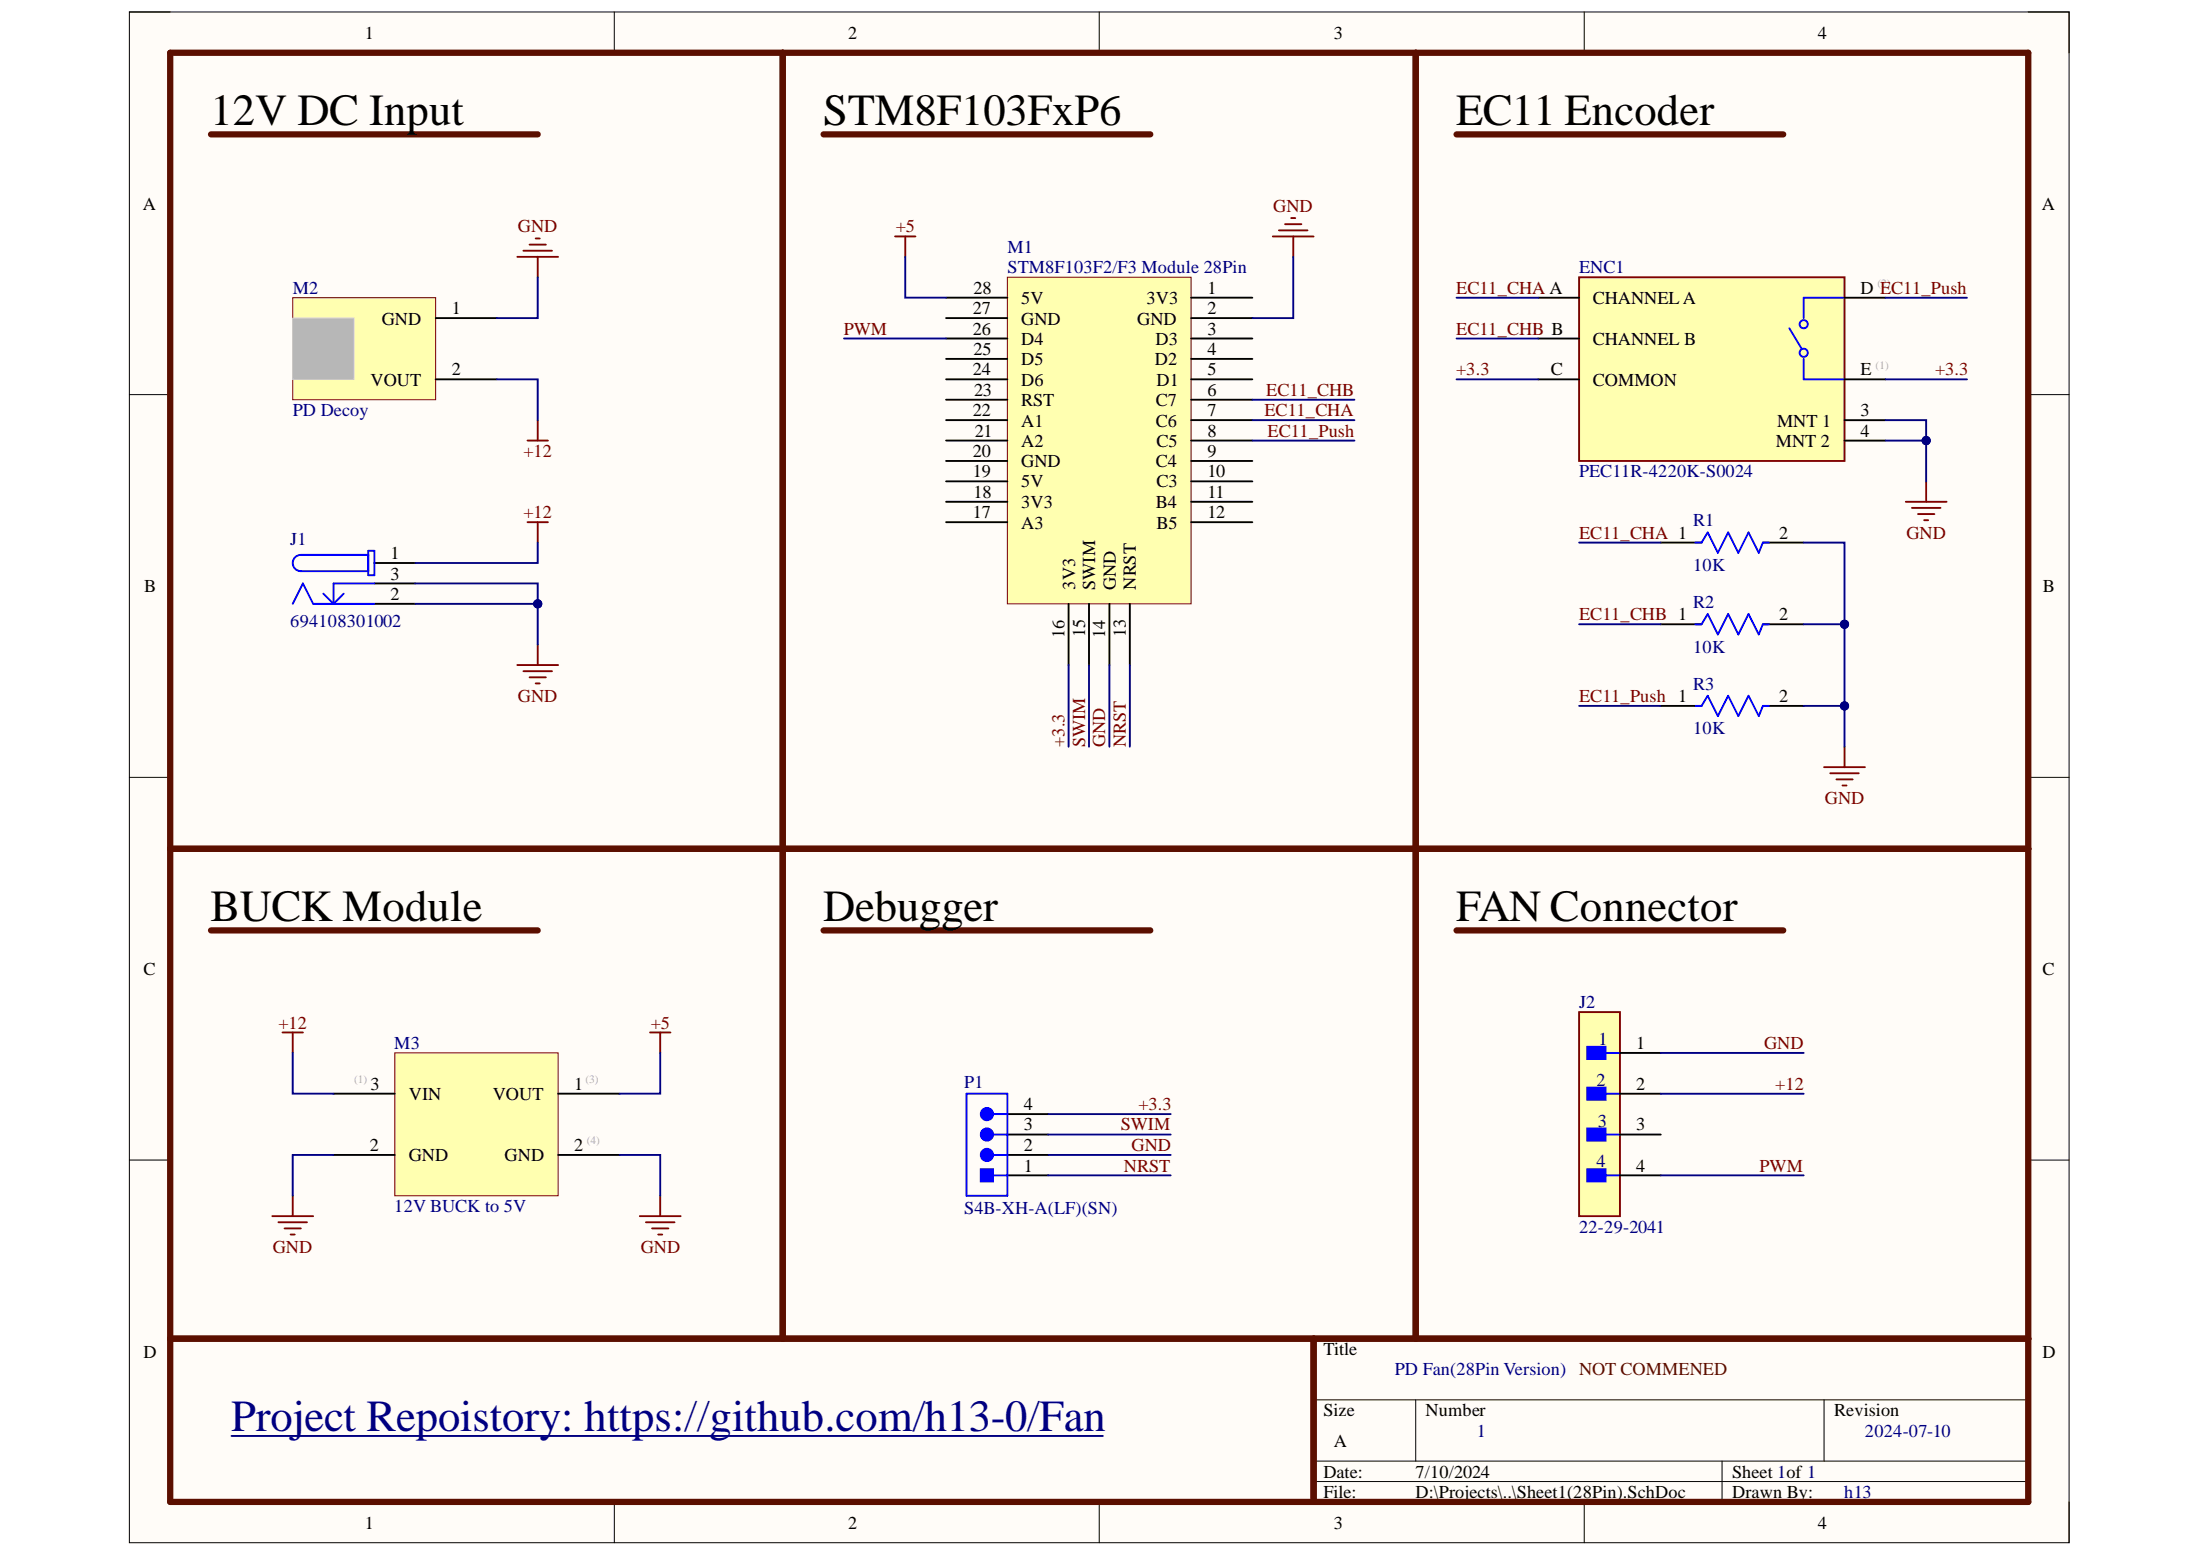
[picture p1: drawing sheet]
<svg xmlns="http://www.w3.org/2000/svg" width="297mm" height="210mm" viewBox="0 0 297 210" stroke-linecap="round" stroke-linejoin="round" font-family="sans-serif">
<path d="M17.5 1.6h261.9v206.6h-261.9z" fill-rule="evenodd" fill="#fffcf8"/>
<path d="M17.5 1.6h261.9v206.6h-261.9z" fill="none" stroke="#000" stroke-width=".14"/>
<path d="M23 7.1h250.9v195.6h-250.9z" fill-rule="evenodd" fill="#fffcf8"/>
<g fill="none" stroke="#000" stroke-width=".14">
<path d="M17.5 1.6h5.5M23 7.1h250.9v195.6h-250.9zM82.9 1.6v5.5M148.4 1.6v5.5M213.9 1.6v5.5M273.9 1.6h5.5v5.5M17.5 53.3h5.5M273.9 53.3h5.5M17.5 104.9h5.5M273.9 104.9h5.5M17.5 156.6h5.5M273.9 156.6h5.5"/>
<path d="M177.4 189h96.5M177.4 197.2h96.5M177.4 200h96.5M191.1 189v8.2M232.5 197.2v5.5M246.3 189v8.2M273.9 180.7h-96.5v22M82.9 202.7v5.5M148.4 202.7v5.5M213.9 202.7v5.5M279.4 202.7v5.5"/>
</g>
<path d="M39.5 40.2h19.3v13.8h-19.3z" fill-rule="evenodd" fill="#ffffb0"/>
<path d="M39.5 40.2h19.3v13.8h-19.3z" fill="none" stroke="#800000" stroke-width=".14"/>
<path d="M58.8 42.9h8.3M58.8 51.2h8.3" fill="none" stroke="#000" stroke-width=".25"/>
<path d="M39.5 42.9h8.3v8.3h-8.3z" fill-rule="evenodd" fill="#b7b7b7"/>
<path d="M39.5 42.9h8.3v8.3h-8.3z" fill="none" stroke="#ccc" stroke-width=".14"/>
<path d="M53.3 142.1h22.1v19.3h-22.1z" fill-rule="evenodd" fill="#ffffb0"/>
<path d="M53.3 142.1h22.1v19.3h-22.1z" fill="none" stroke="#800000" stroke-width=".14"/>
<path d="M50.5 76h5.6M50.5 78.8h5.6M50.5 81.5h5.6M45 147.6h8.3M45 155.9h8.3M75.4 147.6h8.2M75.4 155.9h8.2" fill="none" stroke="#000" stroke-width=".25"/>
<g fill="none" stroke="#800000" stroke-width=".25">
<path d="M69.8 34.7h5.6M70.7 33.8h3.8M71.5 33h2.2M72.3 32.2h.6M72.6 34.7v2.7M120.8 31.9h2.8M122.2 31.9v2.8M171.9 31.9h5.5M172.7 31.1h3.8M173.5 30.3h2.2M174.3 29.4h.6M174.6 31.9v2.8"/>
<path d="M71.2 59.5h2.8M72.6 56.7v2.8M71.2 70.5h2.8M72.6 70.5v2.7M69.8 89.8h5.6M70.7 90.6h3.8M71.5 91.4h2.2M72.3 92.3h.6M72.6 87v2.8M38.1 139.4h2.8M39.5 139.4v2.7M87.8 139.4h2.7"/>
<path d="M89.1 139.4v2.7M36.8 164.2h5.5M37.6 165h3.8M38.4 165.8h2.2M39.2 166.6h.6M39.5 161.4v2.8M86.4 164.2h5.5M87.2 165h3.9M88 165.8h2.2M88.9 166.6h.5M89.1 161.4v2.8"/>
</g>
<path d="M49.7 74.9h-9.1a1.1 1.1 0 0 0-1.1 1.1 1.1 1.1 0 0 0 1.1 1.1h9.1M49.7 74.3h.8v3.4h-.8zM50.5 78.8h-5.5v2.7M39.5 81.5l1.4-2.7 1.4 2.7h8.2M43.7 80.1l1.3 1.4M46.4 80.1l-1.4 1.4" fill="none" stroke="#00f" stroke-width=".25"/>
<path d="M213.2 37.4h35.8v24.8h-35.8z" fill-rule="evenodd" fill="#ffffb0"/>
<path d="M213.2 37.4h35.8v24.8h-35.8zM257.3 67.7h5.5M258.1 68.6h3.9M259 69.4h2.2M259.8 70.2h.5M260.1 65v2.7" fill="none" stroke="#800000" stroke-width=".25"/>
<g fill="none" stroke="#00f" stroke-width=".25">
<path d="M241.6 44.3l1.7 2.8M243.5 48.4v2.8h5.5M249 40.2h-5.5v2.7"/>
<circle cx="243.5" cy="43.8" r=".55"/>
<circle cx="243.5" cy="47.6" r=".55"/>
</g>
<path d="M207.7 40.2h5.5M207.7 51.2h5.5M207.7 45.7h5.5M249 40.2h5.6M249 51.2h5.6M249 56.7h5.6M249 59.5h5.6" fill="none" stroke="#000" stroke-width=".25"/>
<path d="M28.5 18.1h44.1M105.7 7.1v173.6h-82.7v-173.6h168.1v107.5h-168.1M111.2 18.1h44.1M196.7 18.1h44.1M28.5 125.6h44.1" fill="none" stroke="#5b0f00" stroke-width=".84"/>
<path d="M213.2 136.6h5.5v27.6h-5.5z" fill-rule="evenodd" fill="#ffffb0"/>
<path d="M213.2 136.6h5.5v27.6h-5.5z" fill="none" stroke="#800000" stroke-width=".25"/>
<path d="M214.3 141.3h2.5v1.7h-2.5z" fill-rule="evenodd" fill="#00f"/>
<path d="M214.3 141.3h2.5v1.7h-2.5zM216.8 142.1h1.9" fill="none" stroke="#00f" stroke-width=".25"/>
<path d="M214.3 146.8h2.5v1.7h-2.5z" fill-rule="evenodd" fill="#00f"/>
<path d="M214.3 146.8h2.5v1.7h-2.5zM216.8 147.6h1.9" fill="none" stroke="#00f" stroke-width=".25"/>
<path d="M214.3 152.3h2.5v1.7h-2.5z" fill-rule="evenodd" fill="#00f"/>
<path d="M214.3 152.3h2.5v1.7h-2.5zM216.8 153.1h1.9" fill="none" stroke="#00f" stroke-width=".25"/>
<path d="M214.3 157.8h2.5v1.7h-2.5z" fill-rule="evenodd" fill="#00f"/>
<path d="M134.1 153.1h1.9M214.3 157.8h2.5v1.7h-2.5zM216.8 158.7h1.9" fill="none" stroke="#00f" stroke-width=".25"/>
<path d="M136 153.1h5.5M136 158.7h5.5M136 155.9h5.5M218.7 142.1h5.5M218.7 147.6h5.5M218.7 153.1h5.5M218.7 158.7h5.5" fill="none" stroke="#000" stroke-width=".25"/>
<circle cx="133.3" cy="153.1" r=".83" fill="#00f"/>
<g fill="none" stroke="#00f" stroke-width=".25">
<path d="M134.1 155.9h1.9"/>
<circle cx="133.3" cy="153.1" r=".83"/>
</g>
<circle cx="133.3" cy="155.9" r=".83" fill="#00f"/>
<g fill="none" stroke="#00f" stroke-width=".25">
<path d="M134.1 158.7h1.9M134.1 150.4h1.9"/>
<circle cx="133.3" cy="155.9" r=".83"/>
</g>
<path d="M136 150.4h5.5" fill="none" stroke="#000" stroke-width=".25"/>
<circle cx="133.3" cy="150.4" r=".83" fill="#00f"/>
<circle cx="133.3" cy="150.4" r=".83" fill="none" stroke="#00f" stroke-width=".25"/>
<path d="M132.4 157.8h1.7v1.7h-1.7z" fill-rule="evenodd" fill="#00f"/>
<path d="M228.9 73.2h.8l.9-1.3 1.3 2.7 1.4-2.7 1.4 2.7 1.4-2.7 1.4 2.7 .5-1.4h.8M228.9 84.3h.8l.9-1.4 1.3 2.7 1.4-2.7 1.4 2.7 1.4-2.7 1.4 2.7 .5-1.3h.8M228.9 95.3h.8l.9-1.4 1.3 2.8 1.4-2.8 1.4 2.8 1.4-2.8 1.4 2.8 .5-1.4h.8M130.5 147.6h5.5v13.8h-5.5zM132.4 157.8h1.7v1.7h-1.7z" fill="none" stroke="#00f" stroke-width=".25"/>
<path d="M273.9 114.6h-168.2v66.1M111.2 125.6h44.1M196.7 125.6h44.1M177.4 180.7v22M191.1 180.7v-173.6h82.8v195.6h-250.9v-22h250.9" fill="none" stroke="#5b0f00" stroke-width=".84"/>
<path d="M224.2 73.2h5.5M238 73.2h5.5M224.2 84.3h5.5M224.2 95.3h5.5M238 84.3h5.5M238 95.3h5.5" fill="none" stroke="#000" stroke-width=".25"/>
<path d="M246.3 103.6h5.5M247.1 104.4h3.9M247.9 105.2h2.2M248.8 106h.5M249 100.8v2.8" fill="none" stroke="#800000" stroke-width=".25"/>
<path d="M31.3 193.8h117.6" fill="none" stroke="#000080" stroke-width=".25"/>
<path d="M136 37.4h24.8v44.1h-24.8z" fill-rule="evenodd" fill="#ffffb0"/>
<path d="M136 37.4h24.8v44.1h-24.8z" fill="none" stroke="#800000" stroke-width=".14"/>
<g fill="none" stroke="#000" stroke-width=".25">
<path d="M127.7 40.2h8.3M127.7 42.9h8.3M127.7 45.7h8.3M127.7 48.4h8.3M127.7 51.2h8.3M127.7 54h8.3M127.7 56.7h8.3M127.7 59.5h8.3M160.8 40.2h8.3M160.8 42.9h8.3M160.8 45.7h8.3M160.8 48.4h8.3"/>
<path d="M160.8 51.2h8.3M160.8 54h8.3M160.8 56.7h8.3M160.8 59.5h8.3M127.7 62.2h8.3M127.7 65h8.3M127.7 67.7h8.3M127.7 70.5h8.3M160.8 62.2h8.3M160.8 65h8.3M160.8 67.7h8.3M160.8 70.5h8.3"/>
<path d="M144.3 81.5v8.3M147 81.5v8.3M149.8 81.5v8.3M152.5 81.5v8.3"/>
</g>
<path d="M72.6 37.4v5.5h-5.5M72.6 73.2v2.8h-16.5M56.1 81.5h16.5v5.5M144.3 89.8v11M147 89.8v11M149.8 89.8v11M152.5 89.8v11" fill="none" stroke="#000080" stroke-width=".25"/>
<circle cx="72.6" cy="81.5" r=".55" fill="#000080"/>
<circle cx="72.6" cy="81.5" r=".55" fill="none" stroke="#000080" stroke-width=".14"/>
<path d="M56.1 78.8h16.5v2.7" fill="none" stroke="#000080" stroke-width=".25"/>
<circle cx="72.6" cy="81.5" r=".55" fill="#000080"/>
<circle cx="72.6" cy="81.5" r=".55" fill="none" stroke="#000080" stroke-width=".14"/>
<path d="M67.1 51.2h5.5v5.5M196.7 40.2h11M196.7 45.7h11M254.6 51.2h11M254.6 40.2h11M254.6 59.5h5.5M39.5 142.1v5.5h5.5M45 155.9h-5.5v5.5M83.6 155.9h5.5v5.5M89.1 142.1v5.5h-5.5" fill="none" stroke="#000080" stroke-width=".25"/>
<circle cx="260.1" cy="59.5" r=".55" fill="#000080"/>
<circle cx="260.1" cy="59.5" r=".55" fill="none" stroke="#000080" stroke-width=".14"/>
<path d="M196.7 51.2h11M243.5 84.3h5.5M141.5 150.4h16.6M141.5 153.1h16.6M141.5 155.9h16.6M141.5 158.7h16.6M224.2 142.1h19.3M224.2 147.6h19.3" fill="none" stroke="#000080" stroke-width=".25"/>
<circle cx="249" cy="84.3" r=".55" fill="#000080"/>
<circle cx="249" cy="84.3" r=".55" fill="none" stroke="#000080" stroke-width=".14"/>
<path d="M243.5 95.3h5.5" fill="none" stroke="#000080" stroke-width=".25"/>
<circle cx="249" cy="95.3" r=".55" fill="#000080"/>
<circle cx="249" cy="95.3" r=".55" fill="none" stroke="#000080" stroke-width=".14"/>
<path d="M213.2 73.2h11M243.5 73.2h5.5v27.6M213.2 84.3h11M213.2 95.3h11" fill="none" stroke="#000080" stroke-width=".25"/>
<circle cx="249" cy="84.3" r=".55" fill="#000080"/>
<circle cx="249" cy="84.3" r=".55" fill="none" stroke="#000080" stroke-width=".14"/>
<circle cx="249" cy="95.3" r=".55" fill="#000080"/>
<circle cx="249" cy="95.3" r=".55" fill="none" stroke="#000080" stroke-width=".14"/>
<path d="M254.6 56.7h5.5v8.3" fill="none" stroke="#000080" stroke-width=".25"/>
<circle cx="260.1" cy="59.5" r=".55" fill="#000080"/>
<circle cx="260.1" cy="59.5" r=".55" fill="none" stroke="#000080" stroke-width=".14"/>
<path d="M122.2 34.7v5.5h5.5M174.6 34.7v8.2h-5.5M114 45.7h13.7M169.1 56.7h13.8M169.1 54h13.8M169.1 59.5h13.8M224.2 158.7h19.3" fill="none" stroke="#000080" stroke-width=".25"/>
<g font-size="6">
<text x="28.4" y="16.8">12V DC Input</text>
<text x="111.1" y="16.8">STM8F103FxP6</text>
<text x="196.6" y="16.8">EC11 Encoder</text>
<text x="28.4" y="124.3">BUCK Module</text>
<text x="111.1" y="124.3">Debugger</text>
<text x="196.6" y="124.3">FAN Connector</text>
</g>
<text font-size="6" fill="#000080" x="31.2" y="193.2">Project Repoistory: https://github.com/h13-0/Fan</text>
<g font-size="2.5">
<text x="49.3" y="5.2">1</text>
<text x="114.5" y="5.2">2</text>
<text x="180.1" y="5.2">3</text>
<text x="245.5" y="5.2">4</text>
<text x="19.3" y="28.3">A</text>
<text x="275.7" y="28.3">A</text>
<text x="131.4" y="39.7">28</text>
<text x="137.9" y="41">5V</text>
<text x="154.8" y="41">3V3</text>
<text x="163" y="39.7">1</text>
<text x="215.1" y="41">CHANNEL A</text>
<text x="251.2" y="39.7">D EC11_Push</text>
<text x="51.5" y="43.8">GND</text>
<text x="61" y="42.5">1</text>
<text x="131.4" y="45.2">26</text>
<text x="131.4" y="42.5">27</text>
<text x="131.4" y="47.9">25</text>
<text x="137.9" y="46.5">D4</text>
<text x="137.9" y="43.8">GND</text>
<text x="153.5" y="43.8">GND</text>
<text x="156" y="46.5">D3</text>
<text x="163" y="42.5">2</text>
<text x="163" y="45.2">3</text>
<text x="163" y="47.9">4</text>
<text x="215.1" y="46.5">CHANNEL B</text>
<text x="50" y="52.1">VOUT</text>
<text x="61" y="50.7">2</text>
<text x="131.4" y="50.7">24</text>
<text x="131.5" y="53.4">23</text>
<text x="137.9" y="52.1">D6</text>
<text x="137.9" y="49.3">D5</text>
<text x="155.9" y="49.3">D2</text>
<text x="156.2" y="52.1">D1</text>
<text x="163" y="50.7">5</text>
<text x="163" y="53.4">6</text>
<text x="209.4" y="50.7">C</text>
<text x="215.1" y="52.1">COMMON</text>
<text x="251.2" y="50.7">E</text>
<text x="131.4" y="56.2">22</text>
<text x="131.6" y="58.9">21</text>
<text x="137.9" y="57.6">A1</text>
<text x="137.9" y="54.8">RST</text>
<text x="156.1" y="54.8">C7</text>
<text x="156.1" y="57.6">C6</text>
<text x="163" y="56.2">7</text>
<text x="163" y="58.9">8</text>
<text x="240" y="57.6">MNT 1</text>
<text x="251.2" y="56.2">3</text>
<text x="251.2" y="58.9">4</text>
<text x="131.4" y="64.4">19</text>
<text x="131.4" y="61.7">20</text>
<text x="137.9" y="65.8">5V</text>
<text x="137.9" y="63.1">GND</text>
<text x="137.9" y="60.3">A2</text>
<text x="156.1" y="63.1">C4</text>
<text x="156.2" y="60.3">C5</text>
<text x="156.2" y="65.8">C3</text>
<text x="163" y="61.7">9</text>
<text x="163" y="64.4">10</text>
<text x="239.8" y="60.3">MNT 2</text>
<text x="131.4" y="69.9">17</text>
<text x="131.4" y="67.2">18</text>
<text x="137.9" y="71.4">A3</text>
<text x="137.9" y="68.6">3V3</text>
<text x="156.1" y="68.6">B4</text>
<text x="156.2" y="71.4">B5</text>
<text x="163" y="67.2">11</text>
<text x="163" y="69.9">12</text>
<text x="52.7" y="75.4">1</text>
<text x="240.2" y="72.7">2</text>
<text x="19.5" y="79.9">B</text>
<text x="52.7" y="78.2">3</text>
<text x="52.7" y="81">2</text>
<text x="145.2" y="79.6" transform="rotate(-90 145.2 79.6)">3V3</text>
<text x="147.9" y="79.6" transform="rotate(-90 147.9 79.6)">SWIM</text>
<text x="150.7" y="79.6" transform="rotate(-90 150.7 79.6)">GND</text>
<text x="153.4" y="79.6" transform="rotate(-90 153.4 79.6)">NRST</text>
<text x="240.2" y="83.7">2</text>
<text x="275.8" y="79.9">B</text>
<text x="143.7" y="86.1" transform="rotate(-90 143.7 86.1)">16</text>
<text x="146.5" y="86" transform="rotate(-90 146.5 86)">15</text>
<text x="149.2" y="86.1" transform="rotate(-90 149.2 86.1)">14</text>
<text x="152" y="86" transform="rotate(-90 152 86)">13</text>
<text x="240.2" y="94.7">2</text>
<text x="19.4" y="131.6">C</text>
<text x="275.8" y="131.6">C</text>
<text x="220.9" y="141.6">1</text>
<text x="50" y="147.1">3</text>
<text x="55.2" y="148.5">VIN</text>
<text x="66.5" y="148.5">VOUT</text>
<text x="77.5" y="147.1">1</text>
<text x="138.2" y="149.9">4</text>
<text x="220.9" y="147.1">2</text>
<text x="49.9" y="155.4">2</text>
<text x="77.5" y="155.4">2</text>
<text x="138.2" y="155.4">2</text>
<text x="138.2" y="152.6">3</text>
<text x="220.9" y="152.6">3</text>
<text x="55.2" y="156.7">GND</text>
<text x="68.1" y="156.7">GND</text>
<text x="138.2" y="158.2">1</text>
<text x="220.9" y="158.2">4</text>
<text x="19.4" y="183.3">D</text>
<text x="178.7" y="183">Title</text>
<text x="275.8" y="183.3">D</text>
<text x="178.7" y="191.2">Size</text>
<text x="192.5" y="191.2">Number</text>
<text x="247.7" y="191.2">Revision</text>
<text x="180.1" y="195.3">A</text>
<text x="178.7" y="199.4">Date:</text>
<text x="178.7" y="202.2">File:</text>
<text x="191.1" y="199.4">7/10/2024</text>
<text x="191.1" y="202.2">D:\Projects\..\Sheet1(28Pin).SchDoc</text>
<text x="233.9" y="199.4">Sheet 1of 1</text>
<text x="233.9" y="202.2">Drawn By:</text>
<text x="49.3" y="206.4">1</text>
<text x="114.5" y="206.4">2</text>
<text x="180.1" y="206.4">3</text>
<text x="245.5" y="206.4">4</text>
</g>
<g font-size="2.5" fill="#800000">
<text x="171.9" y="28.7">GND</text>
<text x="69.9" y="31.4">GND</text>
<text x="121" y="31.4">+5</text>
<text x="196.6" y="39.7">EC11_CHA A</text>
<text x="113.9" y="45.2">PWM</text>
<text x="196.6" y="45.2">EC11_CHB B</text>
<text x="171" y="53.4">EC11_CHB</text>
<text x="196.6" y="50.7">+3.3</text>
<text x="261.3" y="50.7">+3.3</text>
<text x="170.7" y="56.2">EC11_CHA</text>
<text x="171.1" y="58.9">EC11_Push</text>
<text x="70.7" y="61.7">+12</text>
<text x="70.7" y="69.9">+12</text>
<text x="213.2" y="72.7">EC11_CHA 1</text>
<text x="257.4" y="72.7">GND</text>
<text x="213.2" y="83.7">EC11_CHB 1</text>
<text x="69.9" y="94.7">GND</text>
<text x="213.2" y="94.7">EC11_Push 1</text>
<text x="143.7" y="100.8" transform="rotate(-90 143.7 100.8)">+3.3</text>
<text x="146.5" y="100.8" transform="rotate(-90 146.5 100.8)">SWIM</text>
<text x="149.2" y="100.8" transform="rotate(-90 149.2 100.8)">GND</text>
<text x="152" y="100.8" transform="rotate(-90 152 100.8)">NRST</text>
<text x="246.4" y="108.5">GND</text>
<text x="37.6" y="138.9">+12</text>
<text x="87.9" y="138.9">+5</text>
<text x="238.2" y="141.6">GND</text>
<text x="153.7" y="149.9">+3.3</text>
<text x="239.7" y="147.1">+12</text>
<text x="151.3" y="152.6">SWIM</text>
<text x="152.8" y="155.4">GND</text>
<text x="151.8" y="158.2">NRST</text>
<text x="237.6" y="158.2">PWM</text>
<text x="36.8" y="169.2">GND</text>
<text x="86.5" y="169.2">GND</text>
</g>
<g font-size="2.5" fill="#000080">
<text x="136" y="34.2">M1</text>
<text x="39.5" y="39.7">M2</text>
<text x="136" y="36.9">STM8F103F2/F3 Module 28Pin</text>
<text x="213.2" y="36.9">ENC1</text>
<text x="39.5" y="56.2">PD Decoy</text>
<text x="213.2" y="64.4">PEC11R-4220K-S0024</text>
<text x="228.6" y="71">R1</text>
<text x="39.2" y="73.6">J1</text>
<text x="228.6" y="77.1">10K</text>
<text x="228.6" y="82.1">R2</text>
<text x="39.2" y="84.6">694108301002</text>
<text x="228.6" y="88.1">10K</text>
<text x="228.6" y="93.1">R3</text>
<text x="228.6" y="99.1">10K</text>
<text x="213.2" y="136.1">J2</text>
<text x="53.2" y="141.6">M3</text>
<text x="215.8" y="141.1">1</text>
<text x="130.2" y="146.8">P1</text>
<text x="215.6" y="146.6">2</text>
<text x="215.7" y="152.1">3</text>
<text x="215.6" y="157.6">4</text>
<text x="53.2" y="163.7">12V BUCK to 5V</text>
<text x="130.2" y="163.9">S4B-XH-A(LF)(SN)</text>
<text x="213.2" y="166.4">22-29-2041</text>
<text x="188.3" y="185.7">PD Fan(28Pin Version)</text>
<text x="199.4" y="194">1</text>
<text x="251.8" y="194">2024-07-10</text>
<text x="249" y="202.2">h13</text>
</g>
<text font-size="2.5" fill="#5b0f00" x="213.2" y="185.7">NOT COMMENED</text>
<g font-size="1.5" fill="#b2b0ad">
<text x="253.5" y="38.7">(2)</text>
<text x="253.2" y="49.8">(1)</text>
<text x="47.8" y="146.2">(1)</text>
<text x="79.1" y="146.2">(3)</text>
<text x="79.2" y="154.4">(4)</text>
</g>
</svg>
